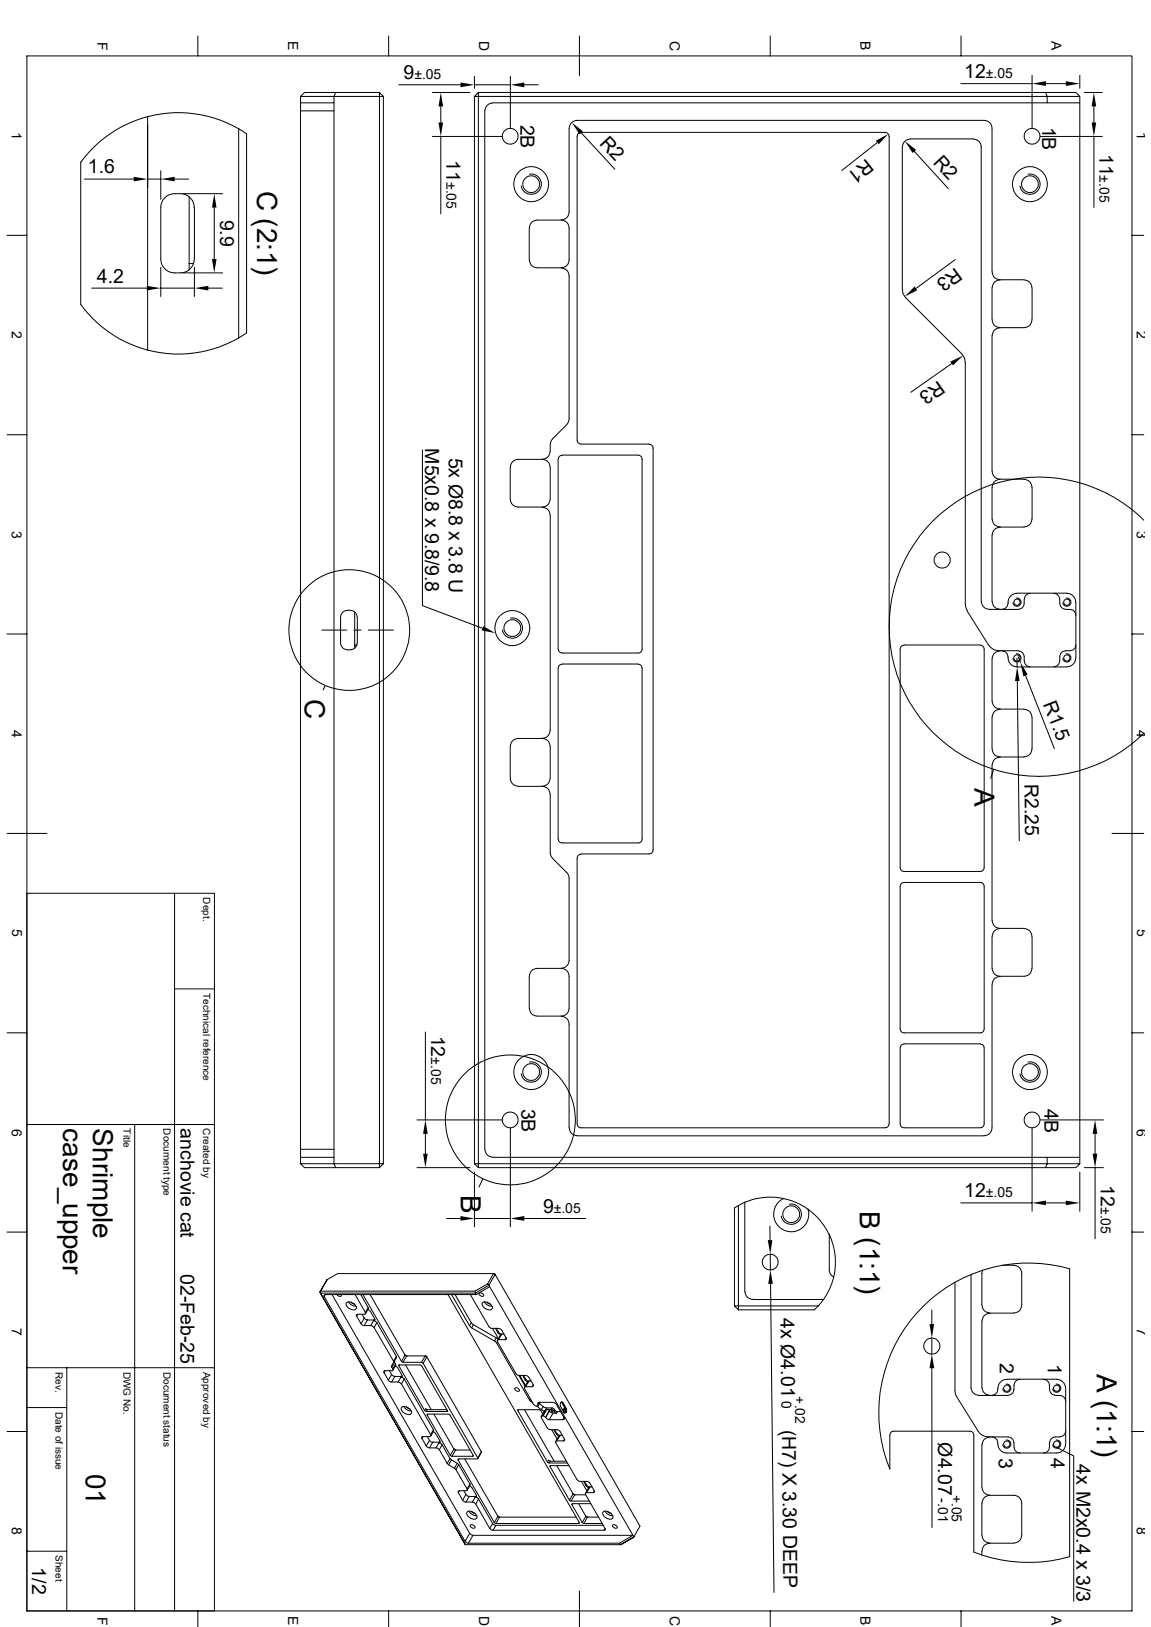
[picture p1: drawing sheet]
<svg xmlns="http://www.w3.org/2000/svg" width="297mm" height="420mm" viewBox="0 0 297 420" stroke-linecap="round" stroke-linejoin="round" font-family="sans-serif">
<g fill="none" stroke="#000" stroke-width=".26">
<path d="M6.9 14.4h285.2v401.4h-285.2zM51.1 9.3v5.1M100.3 9.3v5.1M122.4 19.7v3.1M131.7 19.7v13.4M149.5 9.3v10.3M198.8 9.3v5.1M248 9.3v5.1M266.3 19.4v13.7M278.6 19.4v3.4M38.1 30.1v60.3M61.6 33.2v54"/>
<path d="M77.6 24.9v1.6h8.6v-1.6M77.6 26.5v2.1M77.6 28.6v268.1M77.6 28.6h8.6M86.2 24.9h11.7v275.5h-11.7M86.2 26.5v272.2M86.6 23.9h-8l-1 1h8.6M97.9 23.9l1 1h-1zM97.9 23.9h-11.3l-.4 1M98.9 24.9v275.5M102.9 21.9h15.9M111.6 23.9h9.7"/>
<path d="M111.6 35.2h17.9M113.7 27.5v4.1M113.7 35.2v20M122.4 21.9h9.3M122.4 24.9v275.5M123.4 23.9v1h-1zM123.4 23.9h146.4M125.1 28.6v268.1M127.2 26.5h143M127.2 26.6a2.02 2.02 0 0 0-2.1 2M135.3 21.9h3.6M146.9 33.1v21.6a2.02 2.02 0 0 1-2.1 2.1"/>
<path d="M146.9 33.1a2.02 2.02 0 0 1 2-2h105.1a2.02 2.02 0 0 1 2 2v37.1M150 34.3l8.7 9.4M226.4 36.8l-9.1 7.2M229.4 35.2l-.3-.7-.7-.3h-78.5l-.5 .1-.3 .4-.1 79.2 .4 .6 .5 .1h17.6M229.4 35.2v254.9M232.8 37.9v36.8M232.9 37.9a2.1 2.1 0 0 1 2-2h16.3a2.02 2.02 0 0 1 2 2v117.3a2.1 2.1 0 0 0 2.1 2.1h7.5a1.68 1.68 0 0 0 1.5-1.6v-1a1.68 1.68 0 0 1 1.6-1.5M235.9 39.1l8.8 9.6M247.9 21.6h18.4M268.5 35.2h15.9M269.8 23.9h7.8l1 1h-8.4zM269.9 21.6h5.1"/>
<path d="M278.6 26.5v272.2M278.6 24.9v1.6h-8.4v-1.6h-146.8v275.5h155.2M279.8 23.9h4.6M282.3 27.5v4.1M282.3 35.2v18.4M20.8 41.8v36.8M20.9 41.9a31.2 31.2 0 0 1 42.7-7.4v51.4l-2 1.3M21.8 46.2h12.7M38.1 46.2h3.4M41.5 44.1v7.3M45.1 46.2h3.6M47.2 50h10.2"/>
<path d="M48.8 50.8v17.2M50.1 53.6a3.6 3.6 0 0 0-3.6-3.6 4.1 4.1 0 0 0-4.6 1.9l-.4 1.7v13.2a3.6 3.6 0 0 0 3.6 3.6 4.1 4.1 0 0 0 4.6-1.9l.4-1.7M50.2 53.6v13.2M55.3 53.6v13.2M136.6 58.8v8.3M136.6 45a2.63 2.63 0 0 1 3.1 2.1 2.63 2.63 0 0 1-2.2 3 2.63 2.63 0 0 1-3-2.1M136.6 58.8a2.02 2.02 0 0 1 2-2h6.2a2.02 2.02 0 0 1 2.1 2v8.3a2.02 2.02 0 0 1-2.1 2M265.3 45a2.63 2.63 0 0 1 3.1 2.1 2.63 2.63 0 0 1-2.2 3 2.63 2.63 0 0 1-3-2.1M1.8 60.7h5.1M20.9 78.6a31.3 31.3 0 0 0 17.2 11.8M23.7 74.4h14.2M41.5 69v7.5"/>
<path d="M41.5 74.4h8.7M47.2 70.4h10.2M48.8 68v1.6M48.8 68h1.2M50.2 69v7.5M53.8 74.4h3.6M136.6 67.1a2.02 2.02 0 0 0 2 2h6.2M144.8 69.2a2.02 2.02 0 0 1 2.1 2v36.9l-.2 .8-.4 .7M232.9 74.7l.2 1.2 .7 1 14.4 14.5 .8 1.3 .1 63.3M246.5 67l-10.2 7.5M256 74.3v8.2M256 70.2a2.02 2.02 0 0 0 2.1 2"/>
<path d="M258.1 72.2l6.1 .1a2.02 2.02 0 0 1 2.1 2v8.2a2.1 2.1 0 0 1-2.1 2.1h-6.1a2.02 2.02 0 0 1-2.1-2.1M258.1 72.3a2.02 2.02 0 0 0-2.1 2M292.1 60.7h3M61.6 87.2a31.5 31.5 0 0 1-23.5 3.2M245.6 93.9l-10.6 7.4M256 86.7v35M258.1 84.6a2.02 2.02 0 0 0-2.1 2.1M1.8 112.2h5.1M109 116.1v40.2l15.5 5.9M141.9 116.5a2.02 2.02 0 0 1-2 2M142.6 113.3l-.3 .3a4.2 4.2 0 0 0-.3 2.9M144 118.5v49.1"/>
<path d="M145.1 117.5l-.7 .3-.3 .7M145.1 117.5h19.6M146.3 109.6l-3.7 3.7M164.7 117.5l.7 .3 .3 .7-.1 49.6-.4 .3-.5 .2h-19.6l-.7-.3-.3-.7M167.5 114.7l.7 .3 .3 .7v103.7l-.3 .7-.7 .3h-17.6M292.1 112.2h3M139.9 130.9a2.02 2.02 0 0 1 2 2.1M141.9 120.6a2.02 2.02 0 0 0-2-2h-6.2a2.1 2.1 0 0 0-2 2v8.3a2.02 2.02 0 0 0 2 2h6.2a2.02 2.02 0 0 0 2-2M142 120.6v8.3M142 133v55.6M256 125.8v8.2M256 138.1v17.1"/>
<path d="M256 121.7a2.02 2.02 0 0 0 2.1 2h6.1M256 134a2.02 2.02 0 0 0 2.1 2M258.1 136.1h6.1M258.1 136.1a2.02 2.02 0 0 0-2.1 2M258.1 123.7a2.02 2.02 0 0 0-2.1 2.1M264.2 123.7a2.02 2.02 0 0 1 2.1 2.1v8.2a2.1 2.1 0 0 1-2.1 2M295.1 134.3a38.6 38.6 0 0 0-54.4 .2 38.6 38.6 0 0 0 0 54.5 38.6 38.6 0 0 0 54.4 .3M91.5 157.9v8.6M131.7 159.6a2.63 2.63 0 0 1 3.1 2.1 2.63 2.63 0 0 1-2.1 3 2.63 2.63 0 0 1-3.1-2.1M249.1 156l.5 1.6M249.6 157.7l5.5 8.8M256 155.2a2.02 2.02 0 0 0 2.1 2.1"/>
<path d="M258.6 157.3a1.82 1.82 0 0 0 1.6-2.3l.6-1.2 1.2-.6 13.3-.1a2.39 2.39 0 0 1 2.3 2.3v14.4a2.39 2.39 0 0 1-2.3 2.3M262.3 154.4a1.06 1.06 0 0 1 1.1 .9 1.06 1.06 0 0 1-.8 1.2 1.06 1.06 0 0 1-1.2-.9M271.9 153.2a1.6 1.6 0 0 1 1.5 1.5M273.5 154.7v1a1.6 1.6 0 0 0 1.5 1.6h1.1a1.6 1.6 0 0 1 1.5 1.5M275.1 154.4a1.06 1.06 0 0 1 1.2 .9 1.06 1.06 0 0 1-.9 1.2 1.06 1.06 0 0 1-1.2-.9M1.8 163.7h5.1M83 162.6h6.5M83.9 177l-.5 1.1M89.7 167.8h.7M90.4 167.7a1.74 1.74 0 0 0 1.8-1.8v-6.6a2.22 2.22 0 0 0-2-1.8 2.22 2.22 0 0 0-2.3 1.5v6.9a1.74 1.74 0 0 0 1.8 1.8M91.4 162.6h1.8M91.5 166.5v.8"/>
<path d="M91.5 166.5h.6M95 162.6h6.5M144 172.5v44.1M145.1 171.4l-.7 .3-.3 .8M145.1 171.4h19.6M164.7 171.4l.7 .3 .3 .8-.1 44.6-.4 .4-.5 .1h-19.6l-.7-.3-.3-.7M233.3 166.5l-.7 .3-.3 .8v56.3l.3 .8 .7 .3h19.6l.5-.2 .4-.3 .2-56.9-.3-.8-.8-.3M233.3 166.5h19.6M255.1 166.5l1.1 1.1 1.5 .3M256 170.1v10.9M257.7 168h5.1M258.1 168a2.02 2.02 0 0 0-2.1 2.1"/>
<path d="M258.6 168a1.82 1.82 0 0 1 1.6 2.3l.3 .8 .7 .6 1.2 .4M262.3 168.8a1.06 1.06 0 0 1 1.1 .9 1.06 1.06 0 0 1-.8 1.2 1.06 1.06 0 0 1-1.2-.9M262.4 172.2h12.9M262.4 169.9l.1 2.3M262.5 175.8l.5 41.2M262.8 169.5l.5 1.5M262.8 168a1.6 1.6 0 0 1 1.5 1.5v1.1a1.68 1.68 0 0 0 1.6 1.5M264.6 174.3l7.5 19M273.4 170.6a1.6 1.6 0 0 1-1.5 1.5M275 168a1.6 1.6 0 0 0-1.5 1.5v1.1M275.1 168.8a1.06 1.06 0 0 1 1.2 .9 1.06 1.06 0 0 1-.9 1.2 1.06 1.06 0 0 1-1.2-.9M277.6 166.5a1.6 1.6 0 0 1-1.5 1.5h-1.1"/>
<path d="M292.1 163.7h3M141.9 188.6a2.02 2.02 0 0 1-2 2M141.9 192.7a2.02 2.02 0 0 0-2-2.1h-6.2a2.1 2.1 0 0 0-2 2.1v8.2a2.02 2.02 0 0 0 2 2M142 192.7v8.2M256 185.1v8.2M256 197.5v40.1M256 181a2.02 2.02 0 0 0 2.1 2h6.1M256 193.3a2.02 2.02 0 0 0 2.1 2.1M256.4 198.6l-.7 2.3M258.1 195.4h6.1M258.1 195.5a2.02 2.02 0 0 0-2.1 2M258.1 183.1a2.02 2.02 0 0 0-2.1 2"/>
<path d="M264.2 183.1a2.02 2.02 0 0 1 2.1 2v8.2a2.1 2.1 0 0 1-2.1 2.1M1.8 215.1h10.3M133.7 203h6.2a2.02 2.02 0 0 1 2 2M141.9 200.9a2.02 2.02 0 0 1-2 2M142 205v15.1l.2 .8 .4 .6M286.9 215.1h8.2M6.9 230.6h48.4v185.2M45 230.6v185.2M142.6 221.6l3.7 3.7 .5 1 .1 21.6a2.02 2.02 0 0 1-2.1 2M149.9 220.5l-.7 .3-.3 .7v68.6l.3 .7 .7 .3h78.5l.7-.3 .3-.7M232.6 228.1l.7-.3h19.6l.5 .1 .4 .4 .2 37.3-.2 .5-.4 .4-20.1 .1-.5-.1-.4-.4-.1-37.3zM256 237.6a2.02 2.02 0 0 0 2.1 2"/>
<path d="M258.1 239.6l6.1 .1a2.02 2.02 0 0 1 2.1 2v8.3a2.1 2.1 0 0 1-2.1 2h-6.1a2.02 2.02 0 0 1-2.1-2M258.1 239.7a2.02 2.02 0 0 0-2.1 2M45 255.3h10.3M136.6 252v8.3M136.6 252a2.02 2.02 0 0 1 2-2h6.2a2.02 2.02 0 0 1 2.1 2v8.3a2.02 2.02 0 0 1-2.1 2h-6.2a2.02 2.02 0 0 1-2-2M256 254.1v37a2.02 2.02 0 0 1-2 2.1M256 241.7v8.3M258.1 252.1a2.02 2.02 0 0 0-2.1 2M1.8 266.6h5.1M109.8 266.4v22.7M136.6 274.2a2.63 2.63 0 0 1 3.1 2.1 2.63 2.63 0 0 1-2.2 3 2.63 2.63 0 0 1-3-2.1M144.8 262.3a2.02 2.02 0 0 1 2.1 2.1v26.7"/>
<path d="M232.6 269.8l.7-.3h19.6l.8 .3 .3 .7v19.6l-.3 .7-.8 .3h-19.6l-.7-.3-.3-.7v-19.6zM265.3 274.2a2.63 2.63 0 0 1 3.1 2.1 2.63 2.63 0 0 1-2.2 3 2.63 2.63 0 0 1-3-2.1M292.1 266.6h3M6.9 290.3h48.4M34.8 290.3v125.5M77.6 296.7v2M77.6 298.7h8.6v1.7M77.6 298.7v1.7M77.6 296.7h8.6M107.6 289.1h21.9M109.8 292.7v5.1M125.1 296.7a2.02 2.02 0 0 0 2.1 2"/>
<path d="M127.2 298.7h143v1.7l-.4 1h-146.4M131.7 291.3v25.4M146.9 291.1a2.02 2.02 0 0 0 2 2.1M148.9 293.2h105.1M266.3 291.3v21.4M268.5 289.1h16.2M270.2 298.7h8.4v1.7M282.6 292.7v5.1M1.8 318.1h5.1M77.6 300.4h8.6l.4 1h-8zM86.6 301.4h11.3M97.9 300.4h1l-1 1z"/>
<path d="M107.6 301.4h13.7M115.2 314.5h3.6M122.4 300.4h1v1zM122.4 302.6v14.1M122.4 314.5h9.3M124.6 304.3l-1 2.1M135.3 314.5h15.9M189.5 311.8a16.7 16.7 0 0 1 19 .3M189.5 311.7v25.4M190.5 311.1v26h-1l1 1M192.2 310.3v23.1M198.7 316.5v3.6"/>
<path d="M202.2 309.3a4.5 4.5 0 0 0-2.2 5.9 4.5 4.5 0 0 0 5.7 2.5 4.5 4.5 0 0 0 2.8-5.6M203.7 310.9a2.63 2.63 0 0 1 3.1 2.1 2.63 2.63 0 0 1-2.2 3 2.63 2.63 0 0 1-3-2.1M208.5 312.1a16.8 16.8 0 0 1 5.4 6.5M247.9 310.5h18.4M269.9 310.5h5.1M278.6 302.6v10.1M278.6 300.4l-1 1h-7.8M279.8 301.4h4.9M282.6 301.4v18.4M292.1 318.1h3M82.7 333.3v.5zM83.7 334.7l36.3 63.2 1.2-2.1"/>
<path d="M83.9 334.2l-.3 .1 .1 .4M84.4 330.3l2.7-1.5h40.2l-1.5 2.6 .4 .4M85.7 334.2l35.5 61.6M87 334.2a.63 .63 0 0 0 .5 .4 .63 .63 0 0 0 .6-.3v-.1M89.5 336.2a1.77 1.77 0 0 1 2.4 1.6 1.59 1.59 0 0 1-2.3-.5l-.3-.7zM89.9 336a2.27 2.27 0 0 0 2 1.2M90.6 336.1l.4 .4 .6 .1M91.7 334.2l2.6 4.6M92 339.8l1.2 1.9M92.3 339.3l-.3 .1v.4M93.1 334.2l1.9 3.3M93.4 339.3l.6 .9"/>
<path d="M93.6 334.2l10 17.2M94.3 338.8l.1 .2-.3 .3h-1.8l-.3 .5M94.9 338.1l.6 .4M95 337.5v.4l-.7 1.2M95 337.5l-.7 1.3M95.5 334.2l9 15.6M95.6 338.5l1.1 1.9v.4l-.3 .1M115.6 334.2l33.9 58.8-.1 .3h-21.4l.9-1.7M116.5 334.2l4.7 8M117.4 334.2l4.2 7.3M121.4 334.2l4.8 8.2 .3 .4 .5 .1M122.6 333.3h-39.9l1.7-3-1.9 3.2 37.6 65.2"/>
<path d="M122.9 334.2h-39l-.2 .5M123.6 333.8a.8 .8 0 0 1 1.2 .7 .8 .8 0 0 1-1.2-.7zM124.6 336.2a1.77 1.77 0 0 1 2.4 1.6 1.59 1.59 0 0 1-2.3-.5l-.3-.7zM125 336a2.27 2.27 0 0 0 2 1.2M125.6 336.1l.5 .4 .5 .1M125.8 331.4l-3.2 1.9 .1 .5 3.5-2M126.2 331.8l1.6-2.8 37.3 65-1.5 2.7M126.2 331.8l.2 .3-3.5 2.1-.2-.4h-40M126.4 332.1l36.9 64.2h-41.3M127.3 328.8l.5 .2zM190.5 338.1h19.7M192.2 333.4a2.02 2.02 0 0 0 2.1 2"/>
<path d="M194.3 335.4h18.2M198.8 323.7v4.1M198.8 331.4l.9 79.7M211.2 337.1l-1.1 1M215.1 329.6l-.8-.7-.3-1.1v-9.2a16.8 16.8 0 0 1-2.8 18.5h-20.7v1M238.3 337.1a38.5 38.5 0 0 1 37.7-9.6v74.3a38.5 38.5 0 0 1-24.7-1.2v-30.1l-.3-.8-.7-.3-20.2 .2-.4 .4-.1 .5v8.7a38.7 38.7 0 0 1 8.7-42.1zM240.5 338.2v3.6M246.4 331v27.9l.5 1.7M250.6 329v29.1a2.02 2.02 0 0 0 2 2.1M253.4 328.7v8.2M253.5 327.9l-.1 .8M255.4 339a2.02 2.02 0 0 0-2 2"/>
<path d="M258.8 326.6h2.8a2.02 2.02 0 0 1 2.1 2.1v8.2a2.1 2.1 0 0 1-2.1 2.1l-6.2-.1a2.02 2.02 0 0 1-2-2M6.9 353.1h48.4M17.2 353.1v62.7M93.2 341.7l.3 .4 .5 .1M94 340.2l-.8 1.5M94 340.2l.4 .4 .5 .1M94.8 340.7h1.7l-.8 1.5h-1.7zM95.7 342.2l.5 .1 .3 .4M96.4 341l.5 .1 .3 .3M96.5 342.7l5.1 8.7M96.7 340.7h-.2M97.2 341.4l5.1 8.7"/>
<path d="M97.2 341.4l-.7 1.3M99.1 354.3l1.1 2M99.4 353.9l-.3 .1v.3M99.4 353.8h1.6M99.4 353.8l-.3 .5M100.2 356.3l.3 .3 .5 .1M100.5 353.8l.5 1M101 354.8l.4 .3 .5 .2M101 354.8l-.8 1.5M101.1 352.9l.2 .5M101.3 353.4l.1 .3-.3 .1M101.5 351.4l.1 .3"/>
<path d="M101.6 351.7l-.6 .9 .1 .3M101.8 351.4l.1 .3M102 352.6l.6 .5 1.2 1.9v.3l-.3 .2M102.1 352.1l-.8 1.3M102.1 352.1v.3l-.7 1.3M102.1 352.1l-.3-.4-.7 1.2M102.2 350.1l.1 .4M102.3 350.1l-.7 1.3M102.3 350.5l-.7 1.2M102.7 356.8l.5 .1 .3 .4M102.9 352.6l6.7 11.5 .3-.5 .3 .3M103 352.3l-.1 .3"/>
<path d="M103 352.3h5.4M103.5 355.5l-.8 1.2h-1.7M103.5 355.5l.5 .1 .3 .4M103.5 355.5l.1-.2h-1.7l-.9 1.4M103.6 351.4l.4 .2M103.8 355.2l-.2 .1M104.3 356l7.5 13.1M104.3 356l-.7 1.3 7.5 13M104.4 349.7l.7 .4M104.5 349.8l.4 .2M104.5 349.8l-.9 1.6M104.6 352.3l6.7 11.6"/>
<path d="M108.4 352.3l.4 .2 6.6 11.6M108.8 351.7l.4 .2M109.2 351.9l14.1 24.4M110.1 350.3l-.4-.2-.9 1.6h-4.8M110.2 350.3l14 24.4M110.2 350.3l-1 1.6M110.2 350.3l-.3-.3h-5l-.9 1.7M121.2 342.2l.5 .5M121.6 341.5l.6 .5M121.6 341.5l-.4 .7M121.7 342.8l5.9 3.4M122.2 342l-.5 .8"/>
<path d="M122.2 342l5.9 3.4M127 342.9h1.7M127.1 342.9l1.5 2.6M127.6 346.2l.5 .5M127.8 342.9l.7 1.2 .2-.2M128.1 345.4l.4 .3M128.1 345.4l-.5 .8M128.1 342.9l.6 1M128.1 346.7l8.6 14.7M128.4 346.3l4.7 8.3 .4 .3 .5 .1M128.4 346.3l-.3 .4M128.6 344.1l.3 .3 .5 .2"/>
<path d="M128.7 342.9l.7 .4 1.2 2.1M128.7 345.9l-.3 .1v.3M128.7 343.9l.3 .3 .5 .1M128.7 345.8h1.6M129.4 344.6l-.3 .1-.7 1.3M129.5 344.4l-.8 1.4M129.5 344.4h.5M130.6 345.4l-.3 .4M130.6 345.4v.3l-.3 .1M132.8 358.4a.8 .8 0 0 1 1.2 .6 .8 .8 0 0 1-1.2-.6zM134.1 355l1.5 2.6M134.9 355l.6 1.2"/>
<path d="M135.1 355l.5 1M135.3 358.4l2.4 4.1M135.6 356.2l.3 .4 .5 .1M135.6 358l-.3 .1 .1 .3M135.6 356l.4 .4 .5 .1M135.6 356l-.1 .2M136.1 356.8l-.8 1.3M136.4 356.7l-.3 .2M136.4 356.7l-.8 1.3M136.5 356.5l-.1 .2M136.5 356.5h.5M137.6 357.5v.3l-.3 .1"/>
<path d="M137.6 357.5l-1.5-2.3-2.2-.2 1.6 2.8M137.6 357.5l-.3 .5h-1.7M240.5 353.2v41.1M240.5 345.4v4.1M253.4 341v17.1M253.4 358.1a2.02 2.02 0 0 0 2 2.1M257.5 358.4a1.56 1.56 0 0 1-1.6 1.8M257.5 358.4a2.31 2.31 0 0 1 2.3-2.3l12.9-.1a2.39 2.39 0 0 1 2.3 2.4M259.6 357.3a1.06 1.06 0 0 1 1.2 .9 1.06 1.06 0 0 1-.8 1.2 1.06 1.06 0 0 1-1.3-.9M261.6 358.6a1.6 1.6 0 0 1-1.5 1.6M263.2 356.1a1.6 1.6 0 0 0-1.5 1.5v1M269.3 356.1a1.6 1.6 0 0 1 1.5 1.5v1a1.68 1.68 0 0 0 1.6 1.6"/>
<path d="M272.5 357.3a1.06 1.06 0 0 1 1.2 .9 1.06 1.06 0 0 1-.9 1.2 1.06 1.06 0 0 1-1.2-.9M275 358.4v14.4M1.8 369.5h5.1M6.9 363.3h10.3M103.7 363.2a1.77 1.77 0 0 1 2.4 1.6 1.59 1.59 0 0 1-2.3-.5l-.3-.7zM104.1 363.1a2.27 2.27 0 0 0 2.1 1.1M104.8 363.1l.4 .4 .6 .1M108.9 371.3l1.1 2M109.1 370.8l-.2 .5M109.1 370.8l-.3 .2 .1 .3M109.1 370.8h1.7M109.6 364.1l.4 .2"/>
<path d="M110 373.3l.3 .3 .5 .1M110.2 365.3l6 10.4 .9-1.6M110.3 370.8l.5 1M110.4 365l-.2 .3M110.4 365.1l-.2 .2M110.4 365h5.3M110.8 371.8l-.8 1.5M110.8 371.8l.4 .4 .5 .1M111.1 370.3l.1 .4-.3 .1M111.7 372.3l-.9 1.5h1.7M111.7 372.3h1.7M111.8 369.6l.6 .4 1.1 2"/>
<path d="M111.8 369.1l.1 .3M111.8 369.1l-.7 1.2M111.9 369.4l-.7 1.3M112 365l5.1 9.1M112.5 373.8l.5 .1 .3 .3M113.2 372.5l.5 .1 .4 .4M113.2 372.5l-.7 1.3M113.4 374.2l2 3.6M113.4 372.3l-.2 .2M113.5 372v.3l-.3 .1M113.6 372.2l-.2 .1M114.1 373l2 3.5-.7 1.3"/>
<path d="M114.1 373l-.7 1.2M115.3 363.9h-5.1l-.2 .5h5.3l.1-.3M115.4 377.8l.3 .3M115.4 364.1l-.1 .2M115.7 365.1l.4 .1 6 10.5M116.2 376.5l.3 .4M116.2 375.7l.4 .2M116.5 376.9l1.5 .8-.7 1.3M116.5 376.9l-.7 1.2 1.5 .9M116.6 375.9h5.4M117.1 373.9l.6 .4M117.2 374.1l.4 .2"/>
<path d="M117.3 379l.3 .3M117.6 374.3h3.7M117.6 374.3l-1 1.6M117.6 379.3l2.9 5M118 377.7l.4 .4M118.4 376.6l-.2 .3M118.4 378.1l2.8 5M118.4 376.6h4.7M118.4 376.6l-.2 .3 9.4 16.1M118.4 378.1l-.8 1.2M119.9 376.6l8.6 14.8M122.1 375.7l-.1 .2"/>
<path d="M123.3 376.3l-.2 .3M124.2 374.7l-.9 1.6M124.2 374.7l-.9 1.8M133.8 363.9l-.2 .2 7.7 13.3M133.8 363.9l-.2 .2M133.8 363.9h5.4l.3 .2M135.3 363.9l7.7 13.3M136.6 361.4l.3 .4M136.9 361.1l-.2 .3M137.1 361.5l-.1 .3 .5 .4M137.7 362.5l.3 .3 .6 .2M138.7 363h-.2l1.2 .9"/>
<path d="M138.9 362.5v.1M138.9 362.6l-.2 .4M139.1 362l-.3 .2v.3M139.2 362.3l1 .8-.5 .8M139.2 362l-.3 .6M139.4 362l-.5 .9M139.5 364.1l.5 .9M139.7 363.9l.9 .3M140 365.5l-.3 .1v.4l1.5 2.6 .3 .3 .5 .1M140.1 365.5l.7 .3M140.1 363.1l1 .3M140.7 364.2l-.3 .2-.7 1.2"/>
<path d="M140.8 365.8v.1M140.8 365.9l.4 .4 .5 .1M141.1 363.4l-.4 .8M141.1 363.4h1.4M141.1 363.8l.6 .4M141.3 377.4l.4 .2M141.7 364.2l-.9 1.6M141.7 364.2h.1M141.8 364.2l.4 .4 .5 .1M141.8 364.2l-1 1.7M141.9 377.1l-.3-.2-.3 .5M141.9 378.6l5 8.7"/>
<path d="M142 369.1h1.7M142.1 378.3l-.2 .3M142.1 378.4l-.2 .2M142.1 378.3h4.7M142.2 363.8l.7 .4M142.4 369.1l1.4 2.4M142.5 363.4l.6 .4M142.5 363.4l-.3 .4h-1.1l-1.1 1.7 .7-1.3M142.7 362l.5 .2 .4 .3 1.9 3.4-.3 .6h-3.5l1-1.7h.9M142.7 362h-3.6l-.2 .5M142.9 364.2l.1 .2M142.9 369.1l.7 1.1"/>
<path d="M143 364.4l.6 .4M143.1 363.8l.1 .3M143.1 363.8l-.2 .4M143.1 369.1l.6 .9-.1 .2M143.2 364.1l.6 .3M143.2 364.1l-.2 .3M143.6 370.2l.3 .3 .5 .2M143.7 369.1l.7 .3 1.3 2.1M143.7 372l-.3 .1v.3l5.5 9.5 .3 .4 .5 .1M143.7 378.3l4.2 7.3M143.7 370l.4 .4 .5 .1M143.8 364.4h.9"/>
<path d="M143.8 364.4l-.2 .4M144.4 370.7l-.3 .1-.7 1.3M144.4 370.7l-.7 1.2h1.7l.3-.4M144.8 361.9l.1 .1M144.9 362l.9 1.6M144.9 362h.3M145.1 370.5h-.6l-.1 .2M145.2 362l.9 1.6M145.2 362v-.1a.59 .59 0 0 0-.7 .3 .59 .59 0 0 0 .1 .7l.9 1.7M145.4 364.4h.1M145.5 364.4h.1M145.5 364.4v.2"/>
<path d="M145.5 364.4v.1M145.5 364.6l.2 .2 .3-.2M145.5 363.6l-.2 .3M145.6 365.9v.4l-.4 .1M145.6 363.8l-.3 .2 .2 .4M145.7 371.5v.3l-.3 .1M145.8 364.6h.2M145.8 364.6l-.2 .1M145.8 363.5l-.2 .3h.3M145.8 363.4l-.2 .2M145.8 364.4h.3M145.8 364.4v.2"/>
<path d="M145.8 363.6h.3M145.8 363.6v.8M145.9 363.8h.1M145.9 363.7v.1M146 364.1h-.3l.2 .3M146.1 377.2h-4.1l-.3 .5h4.7M146.1 364.4l-.1 .2M146.1 363.6v.8M246.9 360.6l5.5 8.9a3.1 3.1 0 0 0 2.7 1.4M252.6 360.2h7.5M253.4 373v10.9M255.1 370.9h5a1.6 1.6 0 0 1 1.5 1.5"/>
<path d="M255.4 371a2.02 2.02 0 0 0-2 2M255.9 370.9a1.62 1.62 0 0 1 1.6 1.9M259.6 371.7a1.06 1.06 0 0 1 1.2 .9 1.06 1.06 0 0 1-.8 1.2 1.06 1.06 0 0 1-1.3-.8M261.7 372.4v1.1a1.6 1.6 0 0 0 1.5 1.6M272.4 360.2h1.1a1.6 1.6 0 0 1 1.5 1.5M272.5 371.7a1.06 1.06 0 0 1 1.2 .9 1.06 1.06 0 0 1-.9 1.2 1.06 1.06 0 0 1-1.2-.8M272.5 373.6l4.6 2.2v37.5M273.5 370.9h-1.1a1.6 1.6 0 0 0-1.6 1.5v1.1a1.6 1.6 0 0 1-1.5 1.6M275 372.8a2.31 2.31 0 0 1-2.3 2.3h-12.9a2.31 2.31 0 0 1-2.3-2.3M275 369.4a1.6 1.6 0 0 1-1.5 1.5M292.1 369.5h3M118.3 385.3l1.1 2"/>
<path d="M118.5 384.9l-.3 .1 .1 .3M119.4 387.3l.3 .3 .5 .1M119.7 384.8l.5 1M120.1 397.9l.3 .3 .5 .2M120.2 385.8l.4 .3 .5 .1M120.2 385.8l-.8 1.5M120.5 384.3l.1 .3-.2 .2h-1.9l-.2 .5M120.6 390.2a1.77 1.77 0 0 1 2.4 1.6 1.59 1.59 0 0 1-2.3-.5l-.3-.7zM121 390.1a2.27 2.27 0 0 0 2.1 1.1M121.2 383.6l.6 .4 1.1 2M121.2 395.8l.3 .4 .5 .1M121.2 383.1l.1 .3-.7 1.3"/>
<path d="M121.2 383.1l-.7 1.2M121.4 393.7a.8 .8 0 0 1 1.2 .7 .8 .8 0 0 1-1.2-.7zM121.7 390.1l.4 .5 .6 .1M121.9 387.8l.5 .1 .3 .3M122 396.3l-1.1 2.1h39l.2 .3 3.5-2M122.6 386.5l.5 .1 .4 .4M122.6 386.5l-.7 1.2h-1.7M122.6 386.5l.2-.2h-1.7l-.9 1.4M122.9 386v.3l-.3 .2M123 386.2h-.2M123.5 387l-.7 1.2 3.6 6.3M123.5 387l3.6 6.3"/>
<path d="M126.4 394.5l.3 .4 .6 .1M127.1 393.3l.4 .3 .5 .1M127.1 393.3l-.7 1.2M127.6 393l.3 .2M128 393.7h27.7M128 393.7l-.8 1.3h28.7M128.4 391.3l.6 .4M128.5 391.4l-.9 1.6M128.5 391.4l.4 .2M128.9 391.6h19.8M146.9 387.3l.4 .2M147.4 387.5h4.7"/>
<path d="M147.7 388.2l-.1 .2M147.7 388.2h4.8M147.8 385.5l.6 .4M147.9 385.6l-1 1.7M147.9 385.6l.4 .2M149.3 388.2l1.9 3.2-1 1.6-2.6-4.6M149.4 393l-.1 .2M149.7 382.4l2.2 .1 1.4 2.3M150 382.4l1.4 2.4M150.3 393l.4 .2M150.6 382.4l.7 1.2M150.7 393.3h4.7"/>
<path d="M150.8 382.4l.6 1M151.1 385.8l5 8.7M151.1 385.9h-2.8l-.9 1.6M151.1 391.3l.7 .4M151.2 391.4l.4 .2M151.3 383.6l.3 .3 .5 .1M151.4 385.3l-.3 .1v.4M151.4 383.4l.3 .3 .5 .1M151.4 383.4l-.1 .2M151.6 391.6l-.9 1.7M151.6 391.6h2.9M152.1 384l-.7 1.3"/>
<path d="M152.1 384l-.3 .2-.7 1.2M152.2 383.8l-.1 .2M152.2 383.8h.6M153.3 384.8l-.2 .5h-1.7M153.3 384.8l.1 .3-.3 .2M155.7 390.2a1.77 1.77 0 0 1 2.4 1.6 1.59 1.59 0 0 1-2.3-.5l-.3-.7zM156.1 390.1a2.27 2.27 0 0 0 2.1 1.1M156.1 394.5l.1 .4-.3 .1M156.1 394.5l-.2 .5M156.8 390.1l.4 .5 .6 .1M158.1 393.7a.8 .8 0 0 1 1.2 .7 .8 .8 0 0 1-1.2-.7zM163.6 396.7l-.3-.4-3.4 2.1"/>
<path d="M163.6 396.7l-3.3 2h-40.2l-.2-.2M253.4 388v8.3M253.4 396.3a2.02 2.02 0 0 0 2 2M253.4 383.9a2.02 2.02 0 0 0 2 2.1M255.4 386h6.2a2.02 2.02 0 0 1 2.1 2v8.3a2.02 2.02 0 0 1-2.1 2M255.4 386a2.02 2.02 0 0 0-2 2M261.6 398.4h-6.2a2.02 2.02 0 0 0-2 2M6.9 400.4h10.3M51.1 415.8v4.1M100.3 415.8v4.1M149.5 410.7v9.2M198.8 415.8v4.1"/>
<path d="M248 415.8v4.1M253.4 400.4v1"/>
<circle cx="131.7" cy="35.2" r="2.04"/>
<circle cx="266.3" cy="35.2" r="2.04"/>
<circle cx="137.1" cy="47.5" r="4.5"/>
<circle cx="137.1" cy="47.5" r="2.16"/>
<circle cx="265.8" cy="47.5" r="2.16"/>
<circle cx="265.8" cy="47.5" r="4.5"/>
<circle cx="243.1" cy="144.6" r="2.07"/>
<circle cx="262.4" cy="155.5" r=".8"/>
<circle cx="275.3" cy="155.5" r=".8"/>
<circle cx="90.1" cy="162.6" r="15.6"/>
<circle cx="132.2" cy="162.1" r="4.5"/>
<circle cx="132.2" cy="162.1" r="2.16"/>
<circle cx="262.4" cy="169.8" r=".8"/>
<circle cx="275.3" cy="169.8" r=".8"/>
<circle cx="137.1" cy="276.7" r="2.16"/>
<circle cx="137.1" cy="276.7" r="4.5"/>
<circle cx="265.8" cy="276.7" r="4.5"/>
<circle cx="265.8" cy="276.7" r="2.16"/>
<circle cx="131.7" cy="289.1" r="2.04"/>
<circle cx="131.7" cy="289.1" r="16.8"/>
<circle cx="266.3" cy="289.1" r="2.04"/>
<circle cx="204.2" cy="313.4" r="2.16"/>
<circle cx="198.8" cy="325.8" r="2.04"/>
<circle cx="240.5" cy="347.5" r="2.07"/>
<circle cx="259.8" cy="358.4" r=".8"/>
<circle cx="272.7" cy="358.4" r=".8"/>
<circle cx="142.4" cy="364.2" r=".21"/>
<circle cx="259.8" cy="372.8" r=".8"/>
<circle cx="272.7" cy="372.8" r=".8"/>
</g>
<g fill="#000">
<path d="M113.7 23.9l.6 3.6h-1.1zM113.2 31.6h1.1l-.6 3.6zM118.8 21.3l3.6 .6-3.6 .6zM131.7 21.9l3.6-.6v1.2zM147.5 31.6l2.9 2.3-.8 .8zM226 36.3l3.2-1.7-2.5 2.7zM233.5 36.4l2.9 2.3-.9 .8zM266.3 21.6l3.6-.6v1.2zM275 21l3.6 .6-3.6 .6zM282.3 23.9l.6 3.6h-1.2zM281.7 31.6h1.2l-.6 3.6zM34.5 45.6l3.6 .6-3.6 .6z"/>
<path d="M41.5 46.2l3.6-.6v1.2zM55.3 50l.6 3.6h-1.2zM37.9 73.8l3.6 .6-3.6 .6zM50.2 74.4l3.6-.6v1.2zM54.7 66.8h1.2l-.6 3.6zM236 74l.7 .9-3.3 1.7zM245.2 93.3l3.3-1.5-2.6 2.5zM124.7 161.6l3.1 1.8-3.5-.7zM262.5 172.2l.6 3.6h-1.2zM263.3 171l1.9 3.1-1.1 .5zM109.2 297.8h1.2l-.6 3.6zM109.8 289.1l.6 3.6h-1.2z"/>
<path d="M282.6 289.1l.6 3.6h-1.3zM281.9 297.8h1.3l-.6 3.6zM118.8 313.9l3.6 .6-3.6 .6zM131.7 314.5l3.6-.6v1.2zM266.3 310.5l3.6-.6v1.2zM275 309.9l3.6 .6-3.6 .6zM198.1 320.1h1.2l-.5 3.6zM198.8 327.8l.6 3.6-1.2 .1zM239.9 341.8h1.1l-.5 3.6zM240.5 349.5l.6 3.7h-1.2z"/>
</g>
<g font-size="7.2">
<text x="66.3" y="49.2" transform="rotate(90 66.3 49.2)">C (2:1)</text>
<text x="78.7" y="180.4" transform="rotate(90 78.7 180.4)">C</text>
<text x="251.5" y="203.5" transform="rotate(90 251.5 203.5)">A</text>
<text x="16.2" y="291.3" transform="rotate(90 16.2 291.3)">case_upper</text>
<text x="23.9" y="291.3" transform="rotate(90 23.9 291.3)">Shrimple</text>
<text x="118.9" y="308.4" transform="rotate(90 118.9 308.4)">B</text>
<text x="221.9" y="312.6" transform="rotate(90 221.9 312.6)">B (1:1)</text>
<text x="283" y="354.6" transform="rotate(90 283 354.6)">A (1:1)</text>
<text x="22.1" y="380.5" transform="rotate(90 22.1 380.5)">01</text>
</g>
<g font-size="5">
<text x="104.1" y="20.4">9</text>
<text x="248.8" y="20.1">12</text>
<text x="134.3" y="32.2" transform="rotate(90 134.3 32.2)">2B</text>
<text x="268.9" y="32.7" transform="rotate(90 268.9 32.7)">1B</text>
<text x="115.2" y="41.4" transform="rotate(90 115.2 41.4)">11</text>
<text x="154.6" y="37.1" transform="rotate(47 154.6 37.1)">R2</text>
<text x="223.6" y="40.8" transform="rotate(142 223.6 40.8)">R1</text>
<text x="283.8" y="39.7" transform="rotate(90 283.8 39.7)">11</text>
<text x="22.7" y="44.7">1.6</text>
<text x="240.6" y="42.1" transform="rotate(48 240.6 42.1)">R2</text>
<text x="56.8" y="56.7" transform="rotate(90 56.8 56.7)">9.9</text>
<text x="246.5" y="68.8" transform="rotate(144 246.5 68.8)">R3</text>
<text x="25" y="72.9">4.2</text>
<text x="242.1" y="98.1" transform="rotate(145 242.1 98.1)">R3</text>
<text x="109.7" y="115.7" transform="rotate(90 109.7 115.7)">M5x0.8 x 9.8/9.8</text>
<text x="115.8" y="118.2" transform="rotate(90 115.8 118.2)">5x Ø8.8 x 3.8 U</text>
<text x="269.1" y="181.7" transform="rotate(69 269.1 181.7)">R1.5</text>
<text x="264.4" y="202.3" transform="rotate(89 264.4 202.3)">R2.25</text>
<text x="111.3" y="267.3" transform="rotate(90 111.3 267.3)">12</text>
<text x="134.6" y="286.2" transform="rotate(90 134.6 286.2)">3B</text>
<text x="269.5" y="286.4" transform="rotate(90 269.5 286.4)">4B</text>
<text x="46.6" y="291.3" transform="rotate(90 46.6 291.3)">anchovie cat</text>
<text x="284.1" y="305.9" transform="rotate(90 284.1 305.9)">12</text>
<text x="248.8" y="309">12</text>
<text x="140.1" y="313">9</text>
<text x="46.6" y="328.8" transform="rotate(90 46.6 328.8)">02-Feb-25</text>
<text x="201.4" y="340.3" transform="rotate(89 201.4 340.3)">4x Ø4.01</text>
<text x="258" y="351.9" transform="rotate(90 258 351.9)">2</text>
<text x="270.4" y="352.1" transform="rotate(90 270.4 352.1)">1</text>
<text x="201.8" y="369" transform="rotate(89 201.8 369)">(H7) X 3.30 DEEP</text>
<text x="242.1" y="372.4" transform="rotate(90 242.1 372.4)">Ø4.07</text>
<text x="257.8" y="376.3" transform="rotate(90 257.8 376.3)">3</text>
<text x="271.1" y="376.5" transform="rotate(90 271.1 376.5)">4</text>
<text x="277.8" y="378" transform="rotate(90 277.8 378)">4x M2x0.4 x 3/3</text>
<text x="8.3" y="404.6" transform="rotate(90 8.3 404.6)">1/2</text>
</g>
<g font-size="3.6">
<text x="25.1" y="10.8" transform="rotate(90 25.1 10.8)">F</text>
<text x="74.4" y="10.7" transform="rotate(90 74.4 10.7)">E</text>
<text x="123.6" y="10.5" transform="rotate(90 123.6 10.5)">D</text>
<text x="172.8" y="10.5" transform="rotate(90 172.8 10.5)">C</text>
<text x="222.1" y="10.7" transform="rotate(90 222.1 10.7)">B</text>
<text x="271.3" y="10.7" transform="rotate(90 271.3 10.7)">A</text>
<text x="106.9" y="20.4">±.05</text>
<text x="254.4" y="20.1">±.05</text>
<text x="3.1" y="34" transform="rotate(90 3.1 34)">1</text>
<text x="293.4" y="34" transform="rotate(90 293.4 34)">1</text>
<text x="115.2" y="46.9" transform="rotate(90 115.2 46.9)">±.05</text>
<text x="283.8" y="45.3" transform="rotate(90 283.8 45.3)">±.05</text>
<text x="3.1" y="85.5" transform="rotate(90 3.1 85.5)">2</text>
<text x="293.4" y="85.5" transform="rotate(90 293.4 85.5)">2</text>
<text x="3.1" y="136.9" transform="rotate(90 3.1 136.9)">3</text>
<text x="293.4" y="136.9" transform="rotate(90 293.4 136.9)">3</text>
<text x="3.1" y="188.4" transform="rotate(90 3.1 188.4)">4</text>
<text x="293.4" y="188.4" transform="rotate(90 293.4 188.4)">4</text>
<text x="3.1" y="239.9" transform="rotate(90 3.1 239.9)">5</text>
<text x="293.4" y="239.9" transform="rotate(90 293.4 239.9)">5</text>
<text x="111.3" y="272.9" transform="rotate(90 111.3 272.9)">±.05</text>
<text x="3.1" y="291.3" transform="rotate(90 3.1 291.3)">6</text>
<text x="293.4" y="291.3" transform="rotate(90 293.4 291.3)">6</text>
<text x="254.4" y="309">±.05</text>
<text x="284.1" y="311.5" transform="rotate(90 284.1 311.5)">±.05</text>
<text x="142.9" y="313">±.05</text>
<text x="3.1" y="342.8" transform="rotate(90 3.1 342.8)">7</text>
<text x="293.4" y="342.8" transform="rotate(90 293.4 342.8)">7</text>
<text x="201.7" y="361.7" transform="rotate(89 201.7 361.7)">0</text>
<text x="205.1" y="360.5" transform="rotate(89 205.1 360.5)">+.02</text>
<text x="242.1" y="386.8" transform="rotate(90 242.1 386.8)">-.01</text>
<text x="245.6" y="385.9" transform="rotate(90 245.6 385.9)">+.05</text>
<text x="3.1" y="394.3" transform="rotate(90 3.1 394.3)">8</text>
<text x="293.4" y="394.3" transform="rotate(90 293.4 394.3)">8</text>
<text x="25.1" y="417.3" transform="rotate(90 25.1 417.3)">F</text>
<text x="74.4" y="417.2" transform="rotate(90 74.4 417.2)">E</text>
<text x="123.6" y="417.1" transform="rotate(90 123.6 417.1)">D</text>
<text x="172.8" y="417.1" transform="rotate(90 172.8 417.1)">C</text>
<text x="222.1" y="417.2" transform="rotate(90 222.1 417.2)">B</text>
<text x="271.3" y="417.2" transform="rotate(90 271.3 417.2)">A</text>
</g>
<g font-size="2.6">
<text x="52.5" y="231.6" transform="rotate(90 52.5 231.6)">Dept.</text>
<text x="52.5" y="256.3" transform="rotate(90 52.5 256.3)">Technical reference</text>
<text x="31.9" y="291.3" transform="rotate(90 31.9 291.3)">Title</text>
<text x="42.2" y="291.3" transform="rotate(90 42.2 291.3)">Document type</text>
<text x="52.5" y="291.3" transform="rotate(90 52.5 291.3)">Created by</text>
<text x="14.4" y="354.1" transform="rotate(90 14.4 354.1)">Rev.</text>
<text x="31.9" y="354.1" transform="rotate(90 31.9 354.1)">DWG No.</text>
<text x="42.2" y="354.1" transform="rotate(90 42.2 354.1)">Document status</text>
<text x="52.5" y="354.1" transform="rotate(90 52.5 354.1)">Approved by</text>
<text x="14.4" y="364.4" transform="rotate(90 14.4 364.4)">Date of issue</text>
<text x="14.4" y="401.4" transform="rotate(90 14.4 401.4)">Sheet</text>
</g>
</svg>
